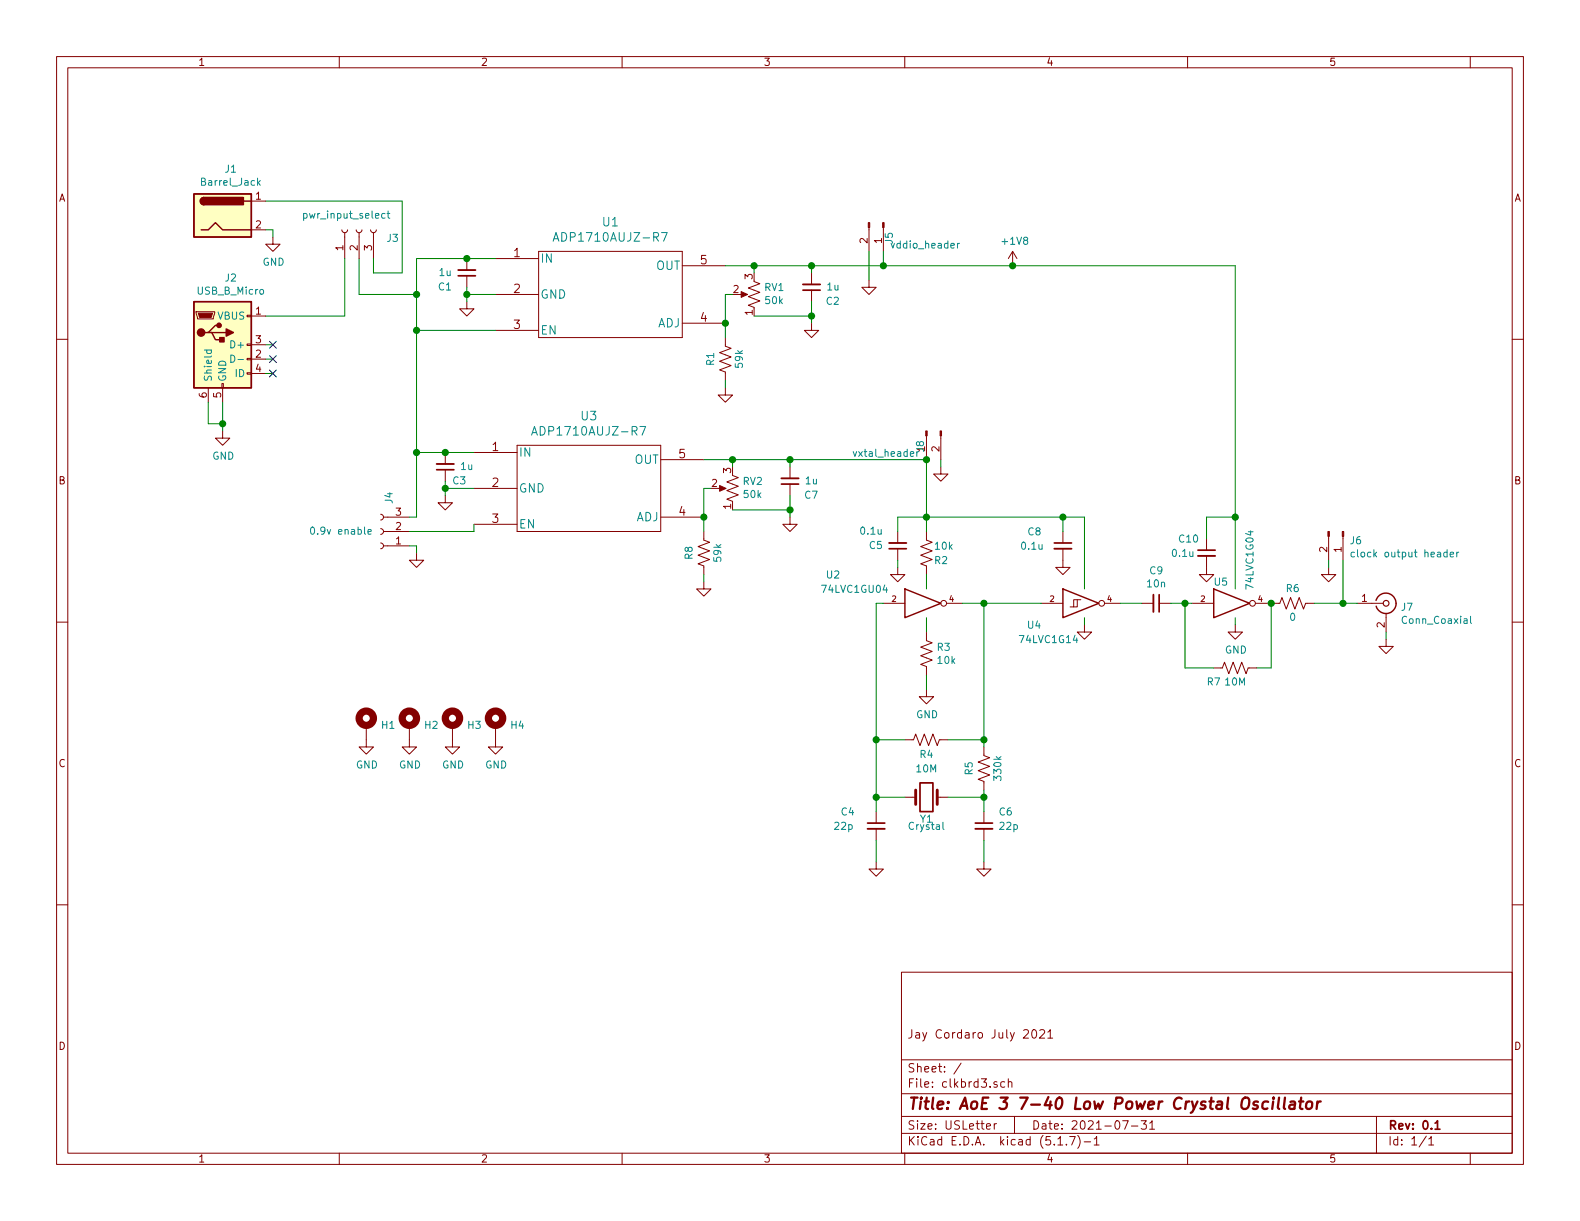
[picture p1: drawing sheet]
<svg xmlns="http://www.w3.org/2000/svg" width="279mm" height="216mm" viewBox="0 0 279 216" stroke-linecap="round" stroke-linejoin="round" font-family="sans-serif">
<g fill="none" stroke="#840000" stroke-width=".18">
<path d="M10 10h259.4v195.9h-259.4zM12 12h255.4v191.9h-255.4zM60 10v2M110 10v2M160 10v2M210 10v2M260 10v2M44.4 35.6h2.6M10 60h2M34.7 55.1h3.3v.3l-.3 1h-2.8zM43.7 55.8h.7v.2h-.7zM44.4 55.9h2.6"/>
<path d="M44.4 40.6h2.6M48.3 41.9v1.3h1.2l-1.2 1.3-1.3-1.3h1.3M60.5 40.6l.1 .3 .3 .2 .4-.1 .2-.4M61 41.1v4.6M63 40.6l.1 .3 .3 .2 .4-.1 .2-.4M63.5 41.1v4.6M65.5 40.6l.1 .3 .4 .2 .3-.1 .2-.4M66 41.1v4.6M82.5 53.3v1.3h1.3l-1.3 1.3-1.2-1.3h1.2M82.5 45.7v2.1M82.5 48.8v2M87.6 52.1h7.6"/>
<path d="M87.6 45.7h7.6M87.6 58.4h7.6M95.2 59.7h25.4zM95.2 44.5h25.4zM95.2 44.5v15.2M120.6 44.5v15.2M120.6 57.2h7.7M120.6 47h7.7M128.3 59.7v1.5l1 .4-2 .8 2 .7-2 .8 2 .7-2 .8 1 .4v1.5M130.8 52.1h1M133.3 49.8l1.1 .4-2.1 .7 2.1 .8-2.1 .8 2.1 .7-2.1 .8 1 .4v.2M143.5 57.2v1.2h1.3l-1.3 1.3-1.3-1.3h1.3"/>
<path d="M143.5 48.3v2M143.5 51.3v2M153.7 49.5v1.3h1.2l-1.2 1.3-1.3-1.3h1.3M153.7 40.2v4.3M156.2 40.2v4.3M179.1 44.5l-.8 1.2M179.1 44.5v2.5M179.1 44.5l.7 1.2M267.4 60h2M36.8 68.6v2.5M39.2 67.8h.3v.8h-.3zM39.4 76.2v1.3h1.2l-1.2 1.2-1.3-1.2h1.3"/>
<path d="M39.4 68.6v2.5M43.7 65.9h.7v.3h-.7zM43.7 63.4h.7v.2h-.7zM43.7 60.8h.7v.3h-.7zM44.4 63.5h2.6M44.4 61h2.6M44.4 66h2.6M91.4 78.7h25.4zM91.4 78.7v15.3M116.8 78.7v15.3M128.3 68.6v1.3h1.2l-1.2 1.2-1.3-1.2h1.3M163.8 77.1v4.2"/>
<path d="M166.4 77.1v4.2M67.3 90.9l.3 .2 .2 .2-.1 .5-.4 .1M67.3 93.5l.3 .1 .2 .3-.1 .4-.4 .2M67.3 96l.3 .1 .2 .3-.1 .5-.4 .1M67.8 91.4h4.6M67.8 94h4.6M67.8 96.5h4.6M73.7 97.8v1.3h1.2l-1.2 1.2-1.3-1.2h1.3M78.7 87.6v1.3h1.3l-1.3 1.3-1.2-1.3h1.2M78.7 80v2M78.7 83.1v2M83.8 80h7.6"/>
<path d="M83.8 86.4h7.6M83.8 92.7h7.6M91.4 94h25.4zM116.8 91.4h7.7M116.8 81.3h7.7M124.5 94v1.5l1 .4-2.1 .7 2.1 .8-2.1 .8 2.1 .7-2.1 .8 1.1 .4v1.5M127 86.4h1M129.5 84.1l1.1 .4-2.1 .7 2.1 .8-2.1 .7 2.1 .8-2.1 .8 1 .3v.3M139.7 91.4v1.3h1.3l-1.3 1.3-1.3-1.3h1.3M139.7 82.6v2M139.7 85.6v2M158.7 94v2"/>
<path d="M158.7 97v2.1M163.8 94v1.5l1 .4-2 .7 2 .8-2 .8 2 .7-2 .8 1 .4v1.5M166.4 82.6v1.2h1.2l-1.2 1.3-1.3-1.3h1.3M188 97v3.3h1.2l-1.2 1.3-1.3-1.3h1.3M188 94v2M213.4 98.3v3.3h1.2l-1.2 1.3-1.3-1.3h1.3M213.4 95.3v2M234.9 94.8v4.3M237.5 94.8v4.3M10 110h2M124.5 102.9v1.2h1.2l-1.2 1.3-1.3-1.3h1.3M156.2 106.7h3.8"/>
<path d="M158.7 100.3v1.3h1.3l-1.3 1.3-1.2-1.3h1.2M163.8 111.8v1.5l1 .4-2 .7 2 .8-2 .8 2 .7-2 .8 1 .4v1.5M167.4 106.7h2.8M184.1 106.7h3.9M190.5 106v1.3h-.6M191.1 106h-1.2v1.3h-.7M191.8 110.5v1.3h1.2l-1.2 1.2-1.3-1.2h1.3M195.3 106.7h2.8M201.9 106.7h2.1M205 106.7h2M210.8 106.7h3.8M214.6 118.1h1.6l.3-1 .8 2 .8-2 .7 2 .8-2 .7 2 .4-1h1.5"/>
<path d="M218.4 110.5v1.3h1.3l-1.3 1.2-1.2-1.2h1.2M222 106.7h4.3l.4-1 .8 2 .7-2 .8 2 .7-2 .8 2 .4-1h1.5M234.9 100.3v1.3h1.3l-1.3 1.3-1.2-1.3h1.2M240 106.7h4.6M245.1 113v1.3h1.3l-1.3 1.3-1.3-1.3h1.3M245.1 108.5v3.3M267.4 110h2M64.8 128.3v3.8h1.2l-1.2 1.3-1.3-1.3h1.3M72.4 128.3v3.8h1.3l-1.3 1.3-1.3-1.3h1.3M80 128.3v3.8h1.3l-1.3 1.3-1.3-1.3h1.3M87.6 128.3v3.8h1.3l-1.3 1.3-1.2-1.3h1.2M160 130.8h1.5l.4-1 .8 2 .7-2 .8 2 .8-2 .7 2 .4-1h1.5"/>
<path d="M163.8 121.9v1.3h1.3l-1.3 1.3-1.2-1.3h1.2M174 132.1v1.5l1 .4-2 .7 2 .8-2 .8 2 .7-2 .8 1 .4v1.5M10 160h2M154.9 152.4v1.3h1.3l-1.3 1.2-1.2-1.2h1.2M154.9 143.5v2M154.9 146.6v2M160 141h1.9M165.7 141h1.9M174 152.4v1.3h1.3l-1.3 1.2-1.3-1.2h1.3M174 143.5v2M174 146.6v2M267.4 160h2"/>
<path d="M159.4 171.9h108v32h-108zM159.4 197.4h108M159.4 193.4h108M159.4 187.4h108M170 188l-1.3 1.9M174.4 199.2l.8-.2-.1-.2-.4-.1-.3 .2 .1 .7h.6M175.8 198.7v1M176.2 198.7l-.3 .1-.1 .2M176.3 191.3h-.4l-.2 .2 .1 .2 .5 .1v.4h-.6M177.7 191.3h-.5l-.2 .2v.6l.2 .2 .5-.1M178.3 191.4l.2-.1h.4v1M178.3 190.8v1.5"/>
<path d="M179.4 197.4v3M181 182.2l.2-.1h.4l.2 .1 .1 .3-.1 .2-.9 .9h1M182.6 182.2l.2-.1a.8 .8 0 0 1 .5 .7 .8 .8 0 0 1-.5 .8l-.2-.2-.2-.4zM183.9 182.2l.2-.1h.4l.2 .4-.9 1.1h.9M185.3 182.5l.4-.4v1.5M185.3 183.6h.9M198.5 198.2h1l-.6 1.5M200.1 199.1h1.1M201.8 198.2h.9l-.5 .6 .5 .1v.6l-.3 .2-.6-.2M203.3 198.6l.4-.4v1.5M203.3 199.7h.9M243.4 197.4v6.5"/>
<path d="M60 203.9v2M110 203.9v2M159.4 200.4h108M160 203.9v2M187.1 202.5h.8M188.6 202.3v.2M189.2 201h.9l-.6 1.5M190.6 200.8a1.71 1.71 0 0 1 0 2.2M191.7 201.9h1.2M193.5 201.4l.4-.4v1.5M193.5 202.5h.9M210 203.9v2"/>
<path d="M252.2 200.9l-1.2 1.9M252.7 201.4l.4-.4v1.5M252.7 202.5h.8M260 203.9v2"/>
<circle cx="166.9" cy="106.7" r=".51"/>
<circle cx="194.8" cy="106.7" r=".51"/>
<circle cx="221.5" cy="106.7" r=".51"/>
</g>
<g fill="none" stroke="#840000" stroke-width=".3">
<path d="M81 48.8h3.1M142 51.3h3M77.2 83.1h3.1M138.2 85.6h3M157.2 97h3.1M186.4 96h3.1M211.8 97.3h3.1M205 105.2v3M162.7 138.4h2.3v5.1h-2.3zM153.4 145.5h3.1M172.5 145.5h3M253.8 198.6l.4-.4v1.5"/>
<path d="M253.8 199.7h.8"/>
</g>
<path d="M224.3 194.8a.68 .68 0 0 0-1 .3v.8l.2 .2 .6-.1M225.1 194.8l-.1 1.3M225.2 194.1v.2M226.2 194.1l-.2 1.7 .2 .3M227.2 194.1l-.2 1.7 .3 .3M228.2 194.8h.8v.2l-.1 1.1M229 195.2l-.7 .1a.4 .4 0 0 0-.3 .4 .4 .4 0 0 0 .2 .4l.7-.1M229.7 194.8h.8M230.1 194.1l-.2 1.7v.2l.4 .1M231.2 194.8a.51 .51 0 0 1 .9 .3l-.1 .6a.56 .56 0 0 1-.5 .4 .56 .56 0 0 1-.6-.4l.1-.6zM233 194.8l-.2 1.3M233.6 194.8a.55 .55 0 0 0-.7 .3" fill="none" stroke="#840000" stroke-width=".41"/>
<g fill="#840000" stroke="#840000" stroke-width=".18">
<path d="M131.1 51.6l1.1 .5-1.1 .5z"/>
<path d="M35.1 55.4h2.5l-.3 .7h-2z"/>
<path d="M234.8 94h.3v.8h-.3z"/>
<path d="M237.4 94h.2v.8h-.2z"/>
<path d="M153.5 39.4h.3v.8h-.3z"/>
<path d="M156.1 39.4h.2v.8h-.2z"/>
<path d="M166.2 76.2h.3v.9h-.3z"/>
<path d="M163.7 76.2h.3v.9h-.3z"/>
<path d="M127.3 85.9l1.1 .5-1.1 .5z"/>
</g>
<g fill="none" stroke="#008484" stroke-width=".18">
<path d="M45.7 32.3l.3 .5M46 31.9l-.5 .5M68.1 37.8l-.4-.1-.2 .3 .1 .5h.5M68.5 37.7h.4M68.6 37.3v1.1l.3 .2M97.8 42.6l.5-1.5 .5 1.5M98 42.2h.7M117 41.1h1l-.7 1.5M169.3 43v.9M169.7 43l-.3 .1-.1 .2M36.1 61.9h1.3M36.6 61.9v.4l.2 .2 .5-.1v-.5"/>
<path d="M40.8 62.8a.64 .64 0 0 1 .7 .6 .64 .64 0 0 1-.7 .7zM42.1 63.6h1M94 76.9l.5-1.5 .5 1.5M94.2 76.5h.7M113.2 75.4h1l-.7 1.5M162.1 79.9v.8M162.6 78.3l.2-.2h.3l.2 .2v.4l-.2 .1-.4-.1-.1-.4-.2-.2-.3 .2v.3l.2 .2 .3-.2M55 93.3l.2-.1a.69 .69 0 0 1 .4 .6 .69 .69 0 0 1-.4 .7l-.2-.2-.1-.3zM65.1 94l.6-.1-.1-.2-.3-.1-.2 .2v.6h.5M239.5 97.7l-.4-.1-.2 .3 .1 .5h.5M256.4 98l.6-.1v-.2l-.4-.1-.2 .2 .1 .6h.5M257.6 97.6v.9"/>
<path d="M258 97.6l-.3 .1-.1 .2M260 109v1.1l.2 .1M166.8 145.4v1.1l.1 .2"/>
</g>
<g fill="#ffffc2" stroke="#ffffc2" stroke-width=".18">
<path d="M34.3 53.3h10.1v15.3h-10.1z"/>
<path d="M34.3 34.3h10.1v7.6h-10.1z"/>
</g>
<g fill="none" stroke="#840000" stroke-width=".25">
<path d="M34.3 34.3h10.1v7.6h-10.1zM36.1 34.9a.63 .63 0 0 0-.7 .7 .63 .63 0 0 0 .7 .6M43.2 35.6h1.2M34.3 53.3h10.1v15.3h-10.1zM35.6 40.6h1.2l1.3-1.2 1.3 1.2h5M36.8 58.8h.7l.6 1.3h1.3M37.5 58.8h2.5M38.7 57.5h-.6l-1.3 1.3h-.6M160 104.1l6.4 2.6-6.4 2.5zM188 104.1l6.3 2.6-6.3 2.5zM214.6 104.1l6.4 2.6-6.4 2.5zM243.3 106.2a1.8 1.8 0 0 1 2-1.3 1.8 1.8 0 0 1 1.6 1.8"/>
<path d="M246.9 106.7a1.8 1.8 0 0 1-1.6 1.8 1.8 1.8 0 0 1-1.9-1.3"/>
</g>
<g fill="#840000" stroke="#840000" stroke-width=".25">
<path d="M38.9 59.7h.7v.8h-.7z"/>
<path d="M40 58.2l1.3 .6-1.3 .6z"/>
<path d="M35.6 35.1l.5-.2v1.3a.64 .64 0 0 1-.6-.4 .64 .64 0 0 1 .1-.7z"/>
<path d="M36.1 34.9h7v1.3h-7z"/>
<circle cx="35.6" cy="58.8" r=".63"/>
<circle cx="38.7" cy="57.5" r=".38"/>
</g>
<path d="M81 47.8h3.1M142 50.3h3M77.2 82h3.1M138.2 84.6h3M157.2 96h3.1M186.4 97h3.1M211.8 98.3h3.1M204 105.2v3M153.4 146.6h3.1M172.5 146.6h3" fill="none" stroke="#840000" stroke-width=".33"/>
<circle cx="245.1" cy="106.7" r=".51" fill="none" stroke="#840000" stroke-width=".2"/>
<g fill="none" stroke="#840000" stroke-width="1.3">
<circle cx="64.8" cy="127" r="1.27"/>
<circle cx="72.4" cy="127" r="1.27"/>
<circle cx="80" cy="127" r="1.27"/>
<circle cx="87.6" cy="127" r="1.27"/>
</g>
<path d="M161.9 139.7v2.5M165.7 139.7v2.5" fill="none" stroke="#840000" stroke-width=".51"/>
<g fill="none" stroke="#008400" stroke-width=".18">
<path d="M47 35.6h24.1v12.7h-5.1v-2.6M47 40.6h1.3v1.3M61 45.7v10.2h-14M63.5 45.7v6.4h10.2M73.7 58.4h13.9M82.5 52.1h5.1M82.5 50.8v2.5M87.6 45.7h-13.9v45.7h-1.3M128.3 47h90.1v57.1M129.5 52.1h-1.2v7.6M133.3 47v1.3M133.3 55.9h10.2"/>
<path d="M143.5 47v1.3M143.5 53.3v3.9M153.7 44.5v5M156.2 44.5v2.5M36.8 71.1v3.8h2.6M39.4 71.1v5.1M47 61h1.3M47 63.5h1.3M47 66h1.3M128.3 67.3v1.3M72.4 96.5h1.3v1.3M73.7 80h10.1"/>
<path d="M78.7 86.4h5.1M78.7 85.1v2.5M83.8 92.7v1.3h-11.4M124.5 81.3h39.3v12.7M125.7 86.4h-1.2v7.6M129.5 90.2h10.2M129.5 81.3v1.3M139.7 81.3v1.3M139.7 87.6v3.8M158.7 94v-2.6h33.1v12.7M158.7 99.1v1.2M166.4 81.3v1.3"/>
<path d="M188 91.4v2.6M218.4 91.4h-5v3.9M234.9 99.1v1.2M237.5 99.1v7.6M124.5 101.6v1.3M156.2 106.7h-1.3v36.8M163.8 101.6v2.5M163.8 109.2v2.6M163.8 119.4v2.5M170.2 106.7h13.9M174 106.7v25.4M191.8 109.2v1.3"/>
<path d="M198.1 106.7h3.8M207 106.7h3.8M209.5 106.7v11.4h5.1M218.4 109.2v1.3M224.8 106.7v11.4h-2.6M232.4 106.7h7.6M245.1 111.8v1.2M154.9 130.8h5.1M167.6 130.8h6.4M174 139.7v3.8M154.9 148.6v3.8M154.9 141h5.1"/>
<path d="M167.6 141h6.4M174 148.6v3.8"/>
</g>
<g fill="#008400" stroke="#008400" stroke-width=".25">
<circle cx="163.8" cy="81.3" r=".51"/>
<circle cx="209.6" cy="106.7" r=".51"/>
<circle cx="174" cy="106.7" r=".51"/>
<circle cx="163.8" cy="91.4" r=".51"/>
<circle cx="237.5" cy="106.7" r=".51"/>
<circle cx="156.2" cy="47" r=".51"/>
<circle cx="39.4" cy="74.9" r=".51"/>
<circle cx="174" cy="130.8" r=".51"/>
<circle cx="224.8" cy="106.7" r=".51"/>
<circle cx="129.5" cy="81.3" r=".51"/>
<circle cx="188" cy="91.4" r=".51"/>
<circle cx="143.5" cy="55.9" r=".51"/>
<circle cx="73.7" cy="80" r=".51"/>
<circle cx="73.7" cy="52.1" r=".51"/>
<circle cx="78.7" cy="86.4" r=".51"/>
<circle cx="82.6" cy="52.1" r=".51"/>
<circle cx="124.5" cy="91.4" r=".51"/>
<circle cx="174" cy="141" r=".51"/>
<circle cx="128.3" cy="57.2" r=".51"/>
<circle cx="139.7" cy="90.2" r=".51"/>
<circle cx="78.7" cy="80" r=".51"/>
<circle cx="73.7" cy="58.4" r=".51"/>
<circle cx="133.4" cy="47" r=".51"/>
<circle cx="179.1" cy="47" r=".51"/>
<circle cx="154.9" cy="141" r=".51"/>
<circle cx="218.4" cy="91.4" r=".51"/>
<circle cx="154.9" cy="130.8" r=".51"/>
<circle cx="82.6" cy="45.7" r=".51"/>
<circle cx="139.7" cy="81.3" r=".51"/>
<circle cx="143.5" cy="47" r=".51"/>
</g>
<path d="M47.7 65.4l1.2 1.2M47.7 62.9l1.2 1.2M47.7 60.4l1.2 1.2M48.9 65.4l-1.2 1.2M48.9 62.9l-1.2 1.2M48.9 60.4l-1.2 1.2" fill="none" stroke="#000084" stroke-width=".18"/>
<text font-size="2.8" fill="#840000" x="160.4" y="196.2">Title: AoE 3 7-40 Low Power Crystal Oscillator</text>
<g font-size="2.1" fill="#008484">
<text x="106.6" y="40">U1</text>
<text x="95.5" y="46.5">IN</text>
<text x="98.9" y="42.7">ADP1710AUJZ-R7</text>
<text x="116" y="47.7">OUT</text>
<text x="95.5" y="52.8">GND</text>
<text x="95.5" y="59.2">EN</text>
<text x="116.2" y="57.9">ADJ</text>
<text x="95.1" y="77">ADP1710AUJZ-R7</text>
<text x="102.8" y="74.3">U3</text>
<text x="91.7" y="80.7">IN</text>
<text x="112.2" y="82">OUT</text>
<text x="91.7" y="87.1">GND</text>
<text x="91.7" y="93.4">EN</text>
<text x="112.4" y="92.2">ADJ</text>
</g>
<g font-size="2.1" fill="#840000">
<text x="90.9" y="45.5">1</text>
<text x="123.9" y="46.7">5</text>
<text x="90.9" y="51.8">2</text>
<text x="90.9" y="58.2">3</text>
<text x="123.9" y="56.9">4</text>
<text x="87" y="79.8">1</text>
<text x="120.1" y="81">5</text>
<text x="87" y="86.1">2</text>
<text x="87" y="92.5">3</text>
<text x="120.1" y="91.2">4</text>
<text x="160.4" y="183.6">Jay Cordaro July 2021</text>
<text x="160.4" y="189.6">Sheet: /</text>
<text x="160.4" y="192.3">File: clkbrd3.sch</text>
<text x="160.4" y="202.5">KiCad E.D.A. kicad (5.1.7)-1</text>
<text x="160.4" y="199.7">Size: USLetter</text>
<text x="182.4" y="199.7">Date: 2021-07-31</text>
<text x="245.4" y="199.7">Rev: 0.1</text>
<text x="245.4" y="202.5">Id: 1/1</text>
</g>
<g font-size="1.8" fill="#840000">
<text x="35" y="11.6">1</text>
<text x="85" y="11.6">2</text>
<text x="135" y="11.6">3</text>
<text x="185" y="11.6">4</text>
<text x="235" y="11.6">5</text>
<text x="10.4" y="35.6">A</text>
<text x="45.2" y="35.3">1</text>
<text x="267.8" y="35.6">A</text>
<text x="45.2" y="40.4">2</text>
<text x="60.7" y="44.3" transform="rotate(-90 60.7 44.3)">1</text>
<text x="63.2" y="44.3" transform="rotate(-90 63.2 44.3)">2</text>
<text x="65.8" y="44.3" transform="rotate(-90 65.8 44.3)">3</text>
<text x="153.4" y="43" transform="rotate(-90 153.4 43)">2</text>
<text x="156" y="43" transform="rotate(-90 156 43)">1</text>
<text x="129.7" y="51.8">2</text>
<text x="133.1" y="49.4" transform="rotate(-90 133.1 49.4)">3</text>
<text x="45.2" y="55.6">1</text>
<text x="133.1" y="55.7" transform="rotate(-90 133.1 55.7)">1</text>
<text x="45.2" y="63.2">2</text>
<text x="45.2" y="60.7">3</text>
<text x="45.2" y="65.8">4</text>
<text x="36.6" y="70.3" transform="rotate(-90 36.6 70.3)">6</text>
<text x="39.1" y="70.3" transform="rotate(-90 39.1 70.3)">5</text>
<text x="129.3" y="83.7" transform="rotate(-90 129.3 83.7)">3</text>
<text x="166.1" y="79.9" transform="rotate(-90 166.1 79.9)">2</text>
<text x="10.4" y="85.6">B</text>
<text x="125.9" y="86.1">2</text>
<text x="267.8" y="85.6">B</text>
<text x="70" y="93.7">2</text>
<text x="70" y="91.2">3</text>
<text x="129.3" y="90" transform="rotate(-90 129.3 90)">1</text>
<text x="70" y="96.3">1</text>
<text x="234.7" y="97.6" transform="rotate(-90 234.7 97.6)">2</text>
<text x="237.2" y="97.6" transform="rotate(-90 237.2 97.6)">1</text>
<text x="240.8" y="106.4">1</text>
<text x="244.9" y="111" transform="rotate(-90 244.9 111)">2</text>
<text x="10.4" y="135.6">C</text>
<text x="267.8" y="135.6">C</text>
<text x="10.4" y="185.6">D</text>
<text x="267.8" y="185.6">D</text>
<text x="35" y="205.5">1</text>
<text x="85" y="205.5">2</text>
<text x="135" y="205.5">3</text>
<text x="185" y="205.5">4</text>
<text x="235" y="205.5">5</text>
</g>
<g font-size="1.8" fill="#008484">
<text x="35.8" y="32.8">Barrel_Jack</text>
<text x="39.9" y="30.5">J1</text>
<text x="54" y="38.7">pwr_input_select</text>
<text x="46.4" y="47">GND</text>
<text x="68.5" y="42.8">J3</text>
<text x="157.9" y="43.9">vddio_header</text>
<text x="157.9" y="43.1" transform="rotate(-90 157.9 43.1)">J5</text>
<text x="177.4" y="43.3">+1V8</text>
<text x="35" y="52.1">USB_B_Micro</text>
<text x="39.9" y="49.8">J2</text>
<text x="77.6" y="51.4">C1</text>
<text x="77.7" y="48.8">1u</text>
<text x="135.2" y="51.5">RV1</text>
<text x="135.4" y="53.8">50k</text>
<text x="146.2" y="53.9">C2</text>
<text x="146.3" y="51.4">1u</text>
<text x="38.5" y="56.5">VBUS</text>
<text x="41.1" y="61.6">D+</text>
<text x="126.3" y="64.6" transform="rotate(-90 126.3 64.6)">R1</text>
<text x="131.4" y="65" transform="rotate(-90 131.4 65)">59k</text>
<text x="37.5" y="67.6" transform="rotate(-90 37.5 67.6)">Shield</text>
<text x="40" y="67.6" transform="rotate(-90 40 67.6)">GND</text>
<text x="41.7" y="66.7">ID</text>
<text x="37.5" y="81.3">GND</text>
<text x="81.5" y="83.1">1u</text>
<text x="151.3" y="80.8">vxtal_header</text>
<text x="163.6" y="79.9" transform="rotate(-90 163.6 79.9)">1</text>
<text x="69.4" y="89" transform="rotate(-90 69.4 89)">J4</text>
<text x="80.1" y="85.6">C3</text>
<text x="131.4" y="85.8">RV2</text>
<text x="131.6" y="88.1">50k</text>
<text x="142.3" y="88.2">C7</text>
<text x="142.5" y="85.6">1u</text>
<text x="55.5" y="94.5">0.9v enable</text>
<text x="152.3" y="94.5">0.1u</text>
<text x="181.8" y="94.7">C8</text>
<text x="208.6" y="95.9">C10</text>
<text x="122.5" y="98.9" transform="rotate(-90 122.5 98.9)">R8</text>
<text x="127.6" y="99.3" transform="rotate(-90 127.6 99.3)">59k</text>
<text x="153.8" y="97.1">C5</text>
<text x="165.3" y="99.7">R2</text>
<text x="165.4" y="97.2">10k</text>
<text x="180.7" y="97.2">0.1u</text>
<text x="203.4" y="101.5">C9</text>
<text x="207.4" y="98.5">0.1u</text>
<text x="238.8" y="96.2">J6</text>
<text x="240" y="98.6">clock output header</text>
<text x="145.6" y="104.8">74LVC1GU04</text>
<text x="146.2" y="102.3">U2</text>
<text x="202.9" y="103.9">10n</text>
<text x="214.8" y="103.6">U5</text>
<text x="221.7" y="103.9" transform="rotate(-90 221.7 103.9)">74LVC1G04</text>
<text x="227.5" y="104.7">R6</text>
<text x="180.5" y="113.7">74LVC1G14</text>
<text x="181.8" y="111.2">U4</text>
<text x="228.1" y="109.8">0</text>
<text x="247.9" y="108">J7</text>
<text x="248.2" y="110.3">Conn_Coaxial</text>
<text x="165.8" y="115.1">R3</text>
<text x="165.9" y="117.4">10k</text>
<text x="216.6" y="115.6">GND</text>
<text x="213.5" y="121.2">R7</text>
<text x="216.7" y="121.2">10M</text>
<text x="67.5" y="128.9">H1</text>
<text x="75.2" y="128.9">H2</text>
<text x="82.8" y="128.9">H3</text>
<text x="90.4" y="128.9">H4</text>
<text x="162" y="127">GND</text>
<text x="62.9" y="135.9">GND</text>
<text x="70.6" y="135.9">GND</text>
<text x="78.2" y="135.9">GND</text>
<text x="85.8" y="135.9">GND</text>
<text x="162.1" y="136.6">10M</text>
<text x="162.7" y="134">R4</text>
<text x="172" y="137" transform="rotate(-90 172 137)">R5</text>
<text x="177.1" y="137.8" transform="rotate(-90 177.1 137.8)">330k</text>
<text x="147.7" y="146.7">22p</text>
<text x="148.8" y="144.2">C4</text>
<text x="160.8" y="146.7">Crystal</text>
<text x="162.8" y="145.5">Y1</text>
<text x="176.7" y="144.2">C6</text>
<text x="176.9" y="146.7">22p</text>
</g>
<g font-size="1.4" fill="#840000">
<text x="157.7" y="106.4">2</text>
<text x="167.9" y="106.4">4</text>
<text x="185.7" y="106.4">2</text>
<text x="195.8" y="106.4">4</text>
<text x="212.3" y="106.4">2</text>
<text x="222.5" y="106.4">4</text>
</g>
</svg>
